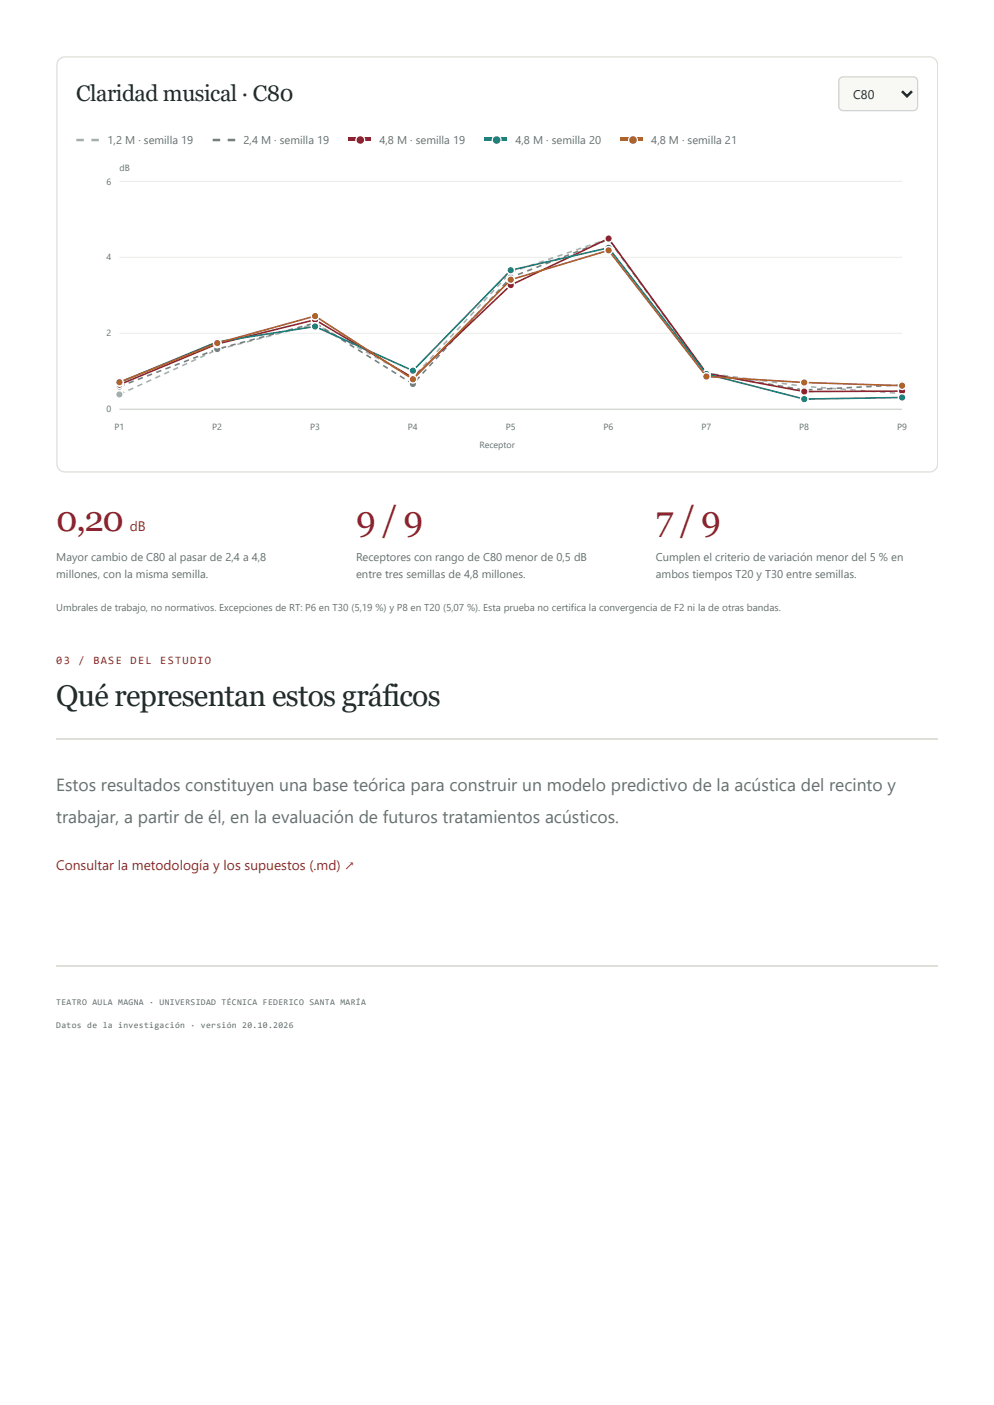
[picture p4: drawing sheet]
<svg xmlns="http://www.w3.org/2000/svg" width="210mm" height="297mm" viewBox="0 0 210 297" stroke-linecap="round" stroke-linejoin="round" font-family="sans-serif">
<path d="M198.2 13.2l-.7-.9-.9-.3h-182.8a1.72 1.72 0 0 0-1.8 1.8v84.4a1.72 1.72 0 0 0 1.8 1.7h182.8l.9-.3 .7-.9M11.9 156.5h186.3M11.9 204.4h186.3" fill="none" stroke="#dedfd8" stroke-width=".26"/>
<path d="M177.7 16.5l.6-.2h14.8a.93 .93 0 0 1 1 .9v5.3a.93 .93 0 0 1-1 .9h-14.8a.93 .93 0 0 1-.9-.9v-5.3z" fill="#f8f8f4"/>
<path d="M190.8 19.3l1 1.1 1.1-1.1" fill="none" stroke="#242b2b" stroke-width=".53"/>
<path d="M177.7 16.5l.6-.2h14.8a.93 .93 0 0 1 1 .9v5.3a.93 .93 0 0 1-1 .9h-14.8a.93 .93 0 0 1-.9-.9v-5.3z" fill="none" stroke="#d0d4ca" stroke-width=".26"/>
<path d="M16.1 33.1h178.1v62.6h-178.1z" fill="#fff"/>
<path d="M25.3 86.6h165.5" fill="none" stroke="#c3c9c1" stroke-width=".21"/>
<path d="M25.3 38.4h165.5M25.3 54.5h165.5M25.3 70.5h165.5" fill="none" stroke="#e9ece6" stroke-width=".21"/>
<g fill="#a7b0b3">
<path d="M25.2 83.3l1-.4 .2 .3-1.1 .4zM27.1 82.5l1-.5 .2 .3-1.1 .5zM29 81.6l1-.5 .2 .3-1.1 .5zM30.9 80.7l1-.5 .2 .4-1.1 .4zM32.8 79.8l1-.4 .2 .3-1.1 .5zM34.7 79l1-.5 .2 .3-1.1 .5zM36.6 78.1l1-.5 .2 .3-1.1 .5zM38.5 77.2l1-.4 .1 .3-1 .5zM40.4 76.4l1-.5 .1 .3-1 .5zM42.3 75.5l1-.5 .1 .3-1 .5zM44.2 74.6l1-.4 .1 .3-1 .4zM46.1 73.8l1.1-.3 .1 .3-1.1 .3zM48.1 73.3l1.1-.3 .1 .3-1.1 .3zM50.1 72.7l1.1-.3 .1 .4-1.1 .3zM52.2 72.2l1.1-.3 .1 .3-1.1 .3zM54.2 71.7l1.1-.3 .1 .3-1.1 .3zM56.2 71.1l1.1-.3 .1 .4-1.1 .3zM58.2 70.6l1.1-.3 .1 .3-1.1 .3zM60.2 70.1l1.1-.3 .1 .3-1.1 .3zM62.3 69.5l1.1-.3 .1 .4-1.2 .3zM64.3 69l1.1-.3 .1 .3-1.1 .3zM66.3 68.5l.4-.1 .8 .4-.2 .3-.7-.4v-.1l.1 .1-.3 .1zM68.3 69.3l1 .5-.2 .3-1-.5zM70.1 70.3l1 .5-.1 .3-1-.5zM71.9 71.3l1 .5-.1 .3-1-.5zM73.8 72.3l1 .5-.2 .3-1-.5zM75.6 73.3l1 .5-.2 .3-1-.5zM77.4 74.3l1 .5-.1 .3-1-.5zM79.3 75.3l1 .5-.2 .3-1-.5zM81.1 76.3l1 .5-.2 .3-1-.5zM82.9 77.3l1 .5-.1 .3-1-.5zM84.8 78.3l1 .5-.2 .3-1-.5zM86.6 79.3l.8 .4-.1 .2-.1-.1 .1-.2 .3 .3-.2 .2-1-.5zM88.8 78.1l.2 .2-.8 .9-.2-.3zM90.2 76.6l.2 .2-.7 .8-.3-.2zM91.6 75l.3 .3-.8 .8-.3-.2zM93 73.5l.3 .2-.8 .9-.2-.3zM94.5 72l.2 .2-.8 .8-.2-.2zM95.9 70.4l.2 .3-.8 .8-.2-.2zM97.3 68.9l.2 .2-.7 .9-.3-.3zM98.7 67.4l.3 .2-.8 .9-.3-.3zM100.1 65.9l.3 .2-.8 .8-.2-.2zM101.6 64.3l.2 .3-.8 .8-.2-.2zM103 62.8l.2 .2-.7 .9-.3-.3zM104.4 61.3l.2 .2-.7 .8-.3-.2zM105.8 59.7l.3 .3-.8 .8-.3-.2zM107.2 58.2l.3 .2-.8 .9-.2-.3zM107.9 57.5l1.1-.4 .1 .3-1 .4zM109.9 56.8l1.1-.4 .1 .3-1.1 .4zM111.9 56.1l1.1-.4 .1 .4-1.1 .3zM113.9 55.4l1.1-.3 .1 .3-1.1 .4zM115.9 54.8l1-.4 .1 .3-1 .4zM117.8 54.1l1.1-.4 .1 .3-1.1 .4zM119.8 53.4l1.1-.4 .1 .4-1.1 .3zM121.8 52.7l1.1-.3 .1 .3-1.1 .4zM123.8 52.1l1-.4 .2 .3-1.1 .4zM125.7 51.4l1.1-.4 .1 .3-1.1 .4zM127.7 50.7l1.1-.4 .1 .3-1.1 .4zM129.2 51.5l.3-.2 .7 1-.3 .2zM130.4 53.2l.3-.2 .7 .9-.3 .2zM131.7 54.9l.3-.2 .6 .9-.3 .2zM132.9 56.6l.3-.2 .6 .9-.2 .2zM134.1 58.3l.3-.2 .7 .9-.3 .2zM135.4 60l.2-.2 .7 .9-.3 .2zM136.6 61.7l.3-.2 .6 .9-.2 .2zM137.8 63.3l.3-.2 .7 1-.3 .2zM139 65l.3-.2 .7 1-.3 .2zM140.3 66.7l.3-.2 .6 .9-.3 .2zM141.5 68.4l.3-.2 .7 .9-.3 .2zM142.7 70.1l.3-.2 .7 .9-.3 .2zM144 71.8l.2-.2 .7 .9-.3 .2zM145.2 73.5l.3-.2 .6 .9-.2 .2zM146.4 75.2l.3-.2 .7 .9-.3 .2zM147.7 76.9l.2-.2 .7 .9-.3 .2zM148.9 78.5l.3-.2 .3 .6-.1 .1v-.2l.5 .1v.3l-.6-.1zM150.8 79l1.2 .1-.1 .4-1.1-.2zM152.9 79.3l1.1 .1v.4l-1.1-.2zM155 79.6l1.1 .1v.3l-1.2-.1zM157.1 79.8l1.1 .2-.1 .3-1.1-.1zM159.1 80.1l1.2 .2-.1 .3-1.1-.2zM161.2 80.4l1.1 .1v.4l-1.2-.2zM163.3 80.7l1.1 .1-.1 .4-1.1-.2zM165.3 80.9l1.2 .2-.1 .3-1.1-.1zM167.4 81.2l1.1 .2v.3l-1.1-.1zM169.5 81.5l.6 .1v.2v-.2h.5v.4l-1.2-.2zM171.5 81.7l1.2 .1v.3l-1.2-.1zM173.6 81.9h1.2l-.1 .4-1.1-.1zM175.7 82l1.1 .1v.3l-1.1-.1zM177.8 82.2h1.1v.4l-1.1-.1zM179.9 82.3l1.1 .1v.3h-1.2zM182 82.5l1.1 .1v.3l-1.2-.1zM184 82.6l1.2 .1-.1 .3h-1.1zM186.1 82.8l1.2 .1-.1 .3-1.1-.1zM188.2 82.9l1.1 .1v.4l-1.1-.1zM190.3 83.1h.5v.4l-.5-.1z"/>
<circle cx="25.3" cy="83.5" r=".8"/>
</g>
<circle cx="25.3" cy="83.5" r=".8" fill="none" stroke="#fff" stroke-width=".3"/>
<circle cx="45.9" cy="74" r=".8" fill="#a7b0b3"/>
<circle cx="45.9" cy="74" r=".8" fill="none" stroke="#fff" stroke-width=".3"/>
<circle cx="66.6" cy="68.6" r=".8" fill="#a7b0b3"/>
<circle cx="66.6" cy="68.6" r=".8" fill="none" stroke="#fff" stroke-width=".3"/>
<circle cx="87.3" cy="79.9" r=".8" fill="#a7b0b3"/>
<circle cx="87.3" cy="79.9" r=".8" fill="none" stroke="#fff" stroke-width=".3"/>
<circle cx="108" cy="57.6" r=".8" fill="#a7b0b3"/>
<circle cx="108" cy="57.6" r=".8" fill="none" stroke="#fff" stroke-width=".3"/>
<circle cx="128.7" cy="50.5" r=".8" fill="#a7b0b3"/>
<circle cx="128.7" cy="50.5" r=".8" fill="none" stroke="#fff" stroke-width=".3"/>
<circle cx="149.4" cy="79" r=".8" fill="#a7b0b3"/>
<circle cx="149.4" cy="79" r=".8" fill="none" stroke="#fff" stroke-width=".3"/>
<circle cx="170.1" cy="81.8" r=".8" fill="#a7b0b3"/>
<circle cx="170.1" cy="81.8" r=".8" fill="none" stroke="#fff" stroke-width=".3"/>
<circle cx="190.8" cy="83.3" r=".8" fill="#a7b0b3"/>
<circle cx="190.8" cy="83.3" r=".8" fill="none" stroke="#fff" stroke-width=".3"/>
<g fill="#707e88">
<path d="M25.2 81.7l1.1-.5 .1 .4-1.1 .4zM27.1 80.9l1.1-.4 .1 .3-1 .4zM29.1 80.2l1.1-.4 .1 .3-1.1 .4zM31 79.4l1.1-.4 .1 .3-1 .4zM33 78.7l1.1-.4 .1 .3-1.1 .4zM34.9 77.9l1.1-.4 .1 .3-1 .4zM36.9 77.2l1.1-.4 .1 .3-1.1 .4zM38.8 76.4l1.1-.4 .1 .3-1 .4zM40.8 75.7l1.1-.4 .1 .3-1.1 .4zM42.7 74.9l1.1-.4 .1 .3-1 .4zM44.7 74.2l1.1-.4 .1 .3-1.1 .4zM46.7 73.5l1.1-.3 .1 .3-1.1 .3zM48.7 73l1.1-.3 .1 .3-1.1 .3zM50.7 72.4l1.1-.3 .1 .4-1.1 .3zM52.7 71.9l1.1-.3 .1 .3-1.1 .3zM54.8 71.4l1.1-.3v.3l-1.1 .3zM56.8 70.8l1.1-.3 .1 .4-1.1 .2zM58.8 70.3l1.1-.3 .1 .3-1.1 .3zM60.8 69.7l1.1-.3 .1 .4-1.1 .3zM62.8 69.2l1.1-.3 .1 .3-1.1 .3zM64.8 68.7l1.1-.3 .1 .3-1.1 .3zM67 68.4l.9 .6-.2 .3-.9-.6zM68.7 69.5l1 .6-.2 .3-.9-.6zM70.5 70.6l1 .6-.2 .3-1-.6zM72.3 71.7l.9 .6-.1 .3-1-.6zM74 72.8l1 .6-.2 .3-.9-.6zM75.8 73.9l1 .6-.2 .3-1-.6zM77.6 75l1 .6-.2 .3-1-.6zM79.4 76.1l.9 .6-.2 .3-.9-.6zM81.1 77.2l1 .6-.2 .3-.9-.6zM82.9 78.3l1 .6-.2 .3-1-.6zM84.7 79.4l.9 .6-.1 .3-1-.6zM86.4 80.5l1 .6-.2 .3-.9-.6zM88.6 79.6l.3 .3-.8 .8-.3-.2zM90 78.1l.3 .2-.8 .9-.2-.3zM91.4 76.5l.3 .3-.8 .8-.2-.2zM92.8 75l.3 .2-.8 .9-.2-.3zM94.3 73.5l.2 .2-.8 .8-.2-.2zM95.7 71.9l.2 .3-.8 .8-.2-.2zM97.1 70.4l.2 .2-.7 .9-.3-.3zM98.5 68.8l.2 .3-.7 .8-.3-.2zM99.9 67.3l.3 .2-.8 .9-.3-.3zM101.3 65.8l.3 .2-.8 .8-.3-.2zM102.7 64.2l.3 .3-.8 .8-.2-.2zM104.1 62.7l.3 .2-.8 .9-.2-.3zM105.5 61.1l.3 .3-.8 .8-.2-.2zM107 59.6l.2 .2-.8 .9-.2-.2zM107.9 58.6l.7-.3 .1 .3-.6 .3-.1-.2 .1 .1-.3 .3-.2-.2zM109.5 57.9l1.1-.4 .1 .4-1.1 .4zM111.4 57.2l1.1-.4 .1 .3-1 .4zM113.4 56.4l1-.4 .2 .3-1.1 .5zM115.3 55.7l1.1-.4 .1 .3-1 .4zM117.3 54.9l1-.4 .2 .3-1.1 .4zM119.2 54.2l1.1-.4 .1 .3-1 .4zM121.2 53.4l1-.4 .2 .3-1.1 .4zM123.1 52.7l1.1-.5 .1 .4-1.1 .4zM125.1 51.9l1-.4 .2 .3-1.1 .4zM127 51.2l1.1-.5 .1 .4-1.1 .4zM128.8 51l.2-.2 .7 1-.3 .2zM130 52.7l.3-.2 .6 1-.2 .2zM131.2 54.4l.3-.2 .7 .9-.3 .2zM132.5 56.1l.2-.2 .7 .9-.3 .2zM133.7 57.8l.3-.2 .6 .9-.2 .2zM134.9 59.5l.3-.2 .7 .9-.3 .2zM136.2 61.2l.2-.2 .7 .9-.3 .2zM137.4 62.9l.3-.2 .6 .9-.2 .2zM138.6 64.5l.3-.2 .7 1-.3 .2zM139.8 66.2l.3-.2 .7 1-.3 .2zM141.1 67.9l.2-.2 .7 .9-.3 .2zM142.3 69.6l.3-.2 .7 .9-.3 .2zM143.5 71.3l.3-.2 .7 .9-.3 .2zM144.8 73l.2-.2 .7 .9-.3 .2zM146 74.7l.3-.2 .6 .9-.2 .2zM147.2 76.4l.3-.2 .7 .9-.3 .2zM148.5 78l.2-.2 .7 1-.3 .2zM150.1 79l1.2 .2-.1 .3-1.1-.2zM152.2 79.4l1.1 .1v.4l-1.2-.2zM154.3 79.7l1.1 .2-.1 .3-1.1-.2zM156.3 80l1.1 .2v.4l-1.1-.2zM158.4 80.4l1.1 .2-.1 .3-1.1-.2zM160.4 80.7l1.2 .2-.1 .4-1.1-.2zM162.5 81.1l1.1 .2v.3l-1.2-.2zM164.5 81.4l1.2 .2-.1 .4-1.1-.2zM166.6 81.8l1.1 .2v.3l-1.1-.2zM168.7 82.1l1.1 .2-.1 .4-1.1-.2zM170.7 82.3h1.1l.1 .3-1.2 .1zM172.8 82.2h1.1v.3l-1.1 .1zM174.9 82.1h1.1v.3l-1.1 .1zM177 82l1.1-.1v.4h-1.1zM179 81.9l1.2-.1v.4h-1.1zM181.1 81.8l1.2-.1v.4h-1.2zM183.2 81.7l1.1-.1 .1 .4h-1.2zM185.3 81.6l1.1-.1v.4h-1.1zM187.4 81.5l1.1-.1v.3l-1.1 .1zM189.5 81.4l1.1-.1v.3l-1.1 .1z"/>
<circle cx="25.3" cy="81.8" r=".8"/>
</g>
<circle cx="25.3" cy="81.8" r=".8" fill="none" stroke="#fff" stroke-width=".3"/>
<circle cx="45.9" cy="73.9" r=".8" fill="#707e88"/>
<circle cx="45.9" cy="73.9" r=".8" fill="none" stroke="#fff" stroke-width=".3"/>
<circle cx="66.6" cy="68.4" r=".8" fill="#707e88"/>
<circle cx="66.6" cy="68.4" r=".8" fill="none" stroke="#fff" stroke-width=".3"/>
<circle cx="87.3" cy="81.3" r=".8" fill="#707e88"/>
<circle cx="87.3" cy="81.3" r=".8" fill="none" stroke="#fff" stroke-width=".3"/>
<circle cx="108" cy="58.7" r=".8" fill="#707e88"/>
<circle cx="108" cy="58.7" r=".8" fill="none" stroke="#fff" stroke-width=".3"/>
<circle cx="128.7" cy="50.7" r=".8" fill="#707e88"/>
<circle cx="128.7" cy="50.7" r=".8" fill="none" stroke="#fff" stroke-width=".3"/>
<circle cx="149.4" cy="79.1" r=".8" fill="#707e88"/>
<circle cx="149.4" cy="79.1" r=".8" fill="none" stroke="#fff" stroke-width=".3"/>
<circle cx="170.1" cy="82.5" r=".8" fill="#707e88"/>
<circle cx="170.1" cy="82.5" r=".8" fill="none" stroke="#fff" stroke-width=".3"/>
<circle cx="190.8" cy="81.5" r=".8" fill="#707e88"/>
<circle cx="190.8" cy="81.5" r=".8" fill="none" stroke="#fff" stroke-width=".3"/>
<path d="M25.3 81.4l20.6-8.6 20.7-5.1 20.7 12.3 20.7-19.7 20.7-9.8 20.7 28.5 20.7 3.9 20.7-.1" fill="none" stroke="#8c2232" stroke-width=".34"/>
<circle cx="25.3" cy="81.4" r=".8" fill="#8c2232"/>
<circle cx="25.3" cy="81.4" r=".8" fill="none" stroke="#fff" stroke-width=".3"/>
<circle cx="45.9" cy="72.8" r=".8" fill="#8c2232"/>
<circle cx="45.9" cy="72.8" r=".8" fill="none" stroke="#fff" stroke-width=".3"/>
<circle cx="66.6" cy="67.7" r=".8" fill="#8c2232"/>
<circle cx="66.6" cy="67.7" r=".8" fill="none" stroke="#fff" stroke-width=".3"/>
<circle cx="87.3" cy="80" r=".8" fill="#8c2232"/>
<circle cx="87.3" cy="80" r=".8" fill="none" stroke="#fff" stroke-width=".3"/>
<circle cx="108" cy="60.3" r=".8" fill="#8c2232"/>
<circle cx="108" cy="60.3" r=".8" fill="none" stroke="#fff" stroke-width=".3"/>
<circle cx="128.7" cy="50.5" r=".8" fill="#8c2232"/>
<circle cx="128.7" cy="50.5" r=".8" fill="none" stroke="#fff" stroke-width=".3"/>
<circle cx="149.4" cy="79" r=".8" fill="#8c2232"/>
<circle cx="149.4" cy="79" r=".8" fill="none" stroke="#fff" stroke-width=".3"/>
<circle cx="170.1" cy="82.9" r=".8" fill="#8c2232"/>
<circle cx="170.1" cy="82.9" r=".8" fill="none" stroke="#fff" stroke-width=".3"/>
<circle cx="190.8" cy="82.8" r=".8" fill="#8c2232"/>
<circle cx="190.8" cy="82.8" r=".8" fill="none" stroke="#fff" stroke-width=".3"/>
<path d="M25.3 80.9l20.6-8.5 20.7-3.3 20.7 9.4 20.7-21.3 20.7-4.8 20.7 26.8 20.7 5.3 20.7-.4" fill="none" stroke="#177e78" stroke-width=".34"/>
<circle cx="25.3" cy="80.9" r=".8" fill="#177e78"/>
<circle cx="25.3" cy="80.9" r=".8" fill="none" stroke="#fff" stroke-width=".3"/>
<circle cx="45.9" cy="72.4" r=".8" fill="#177e78"/>
<circle cx="45.9" cy="72.4" r=".8" fill="none" stroke="#fff" stroke-width=".3"/>
<circle cx="66.6" cy="69.1" r=".8" fill="#177e78"/>
<circle cx="66.6" cy="69.1" r=".8" fill="none" stroke="#fff" stroke-width=".3"/>
<circle cx="87.3" cy="78.5" r=".8" fill="#177e78"/>
<circle cx="87.3" cy="78.5" r=".8" fill="none" stroke="#fff" stroke-width=".3"/>
<circle cx="108" cy="57.2" r=".8" fill="#177e78"/>
<circle cx="108" cy="57.2" r=".8" fill="none" stroke="#fff" stroke-width=".3"/>
<circle cx="128.7" cy="52.4" r=".8" fill="#177e78"/>
<circle cx="128.7" cy="52.4" r=".8" fill="none" stroke="#fff" stroke-width=".3"/>
<circle cx="149.4" cy="79.2" r=".8" fill="#177e78"/>
<circle cx="149.4" cy="79.2" r=".8" fill="none" stroke="#fff" stroke-width=".3"/>
<circle cx="170.1" cy="84.5" r=".8" fill="#177e78"/>
<circle cx="170.1" cy="84.5" r=".8" fill="none" stroke="#fff" stroke-width=".3"/>
<circle cx="190.8" cy="84.1" r=".8" fill="#177e78"/>
<circle cx="190.8" cy="84.1" r=".8" fill="none" stroke="#fff" stroke-width=".3"/>
<path d="M25.3 80.9l20.6-8.3 20.7-5.7 20.7 13.4 20.7-21.1 20.7-6.2 20.7 26.7 20.7 1.3 20.7 .6" fill="none" stroke="#ae6325" stroke-width=".34"/>
<circle cx="25.3" cy="80.9" r=".8" fill="#ae6325"/>
<circle cx="25.3" cy="80.9" r=".8" fill="none" stroke="#fff" stroke-width=".3"/>
<circle cx="45.9" cy="72.6" r=".8" fill="#ae6325"/>
<circle cx="45.9" cy="72.6" r=".8" fill="none" stroke="#fff" stroke-width=".3"/>
<circle cx="66.6" cy="66.9" r=".8" fill="#ae6325"/>
<circle cx="66.6" cy="66.9" r=".8" fill="none" stroke="#fff" stroke-width=".3"/>
<circle cx="87.3" cy="80.3" r=".8" fill="#ae6325"/>
<circle cx="87.3" cy="80.3" r=".8" fill="none" stroke="#fff" stroke-width=".3"/>
<circle cx="108" cy="59.2" r=".8" fill="#ae6325"/>
<circle cx="108" cy="59.2" r=".8" fill="none" stroke="#fff" stroke-width=".3"/>
<circle cx="128.7" cy="53" r=".8" fill="#ae6325"/>
<circle cx="128.7" cy="53" r=".8" fill="none" stroke="#fff" stroke-width=".3"/>
<circle cx="149.4" cy="79.7" r=".8" fill="#ae6325"/>
<circle cx="149.4" cy="79.7" r=".8" fill="none" stroke="#fff" stroke-width=".3"/>
<circle cx="170.1" cy="81" r=".8" fill="#ae6325"/>
<circle cx="170.1" cy="81" r=".8" fill="none" stroke="#fff" stroke-width=".3"/>
<circle cx="190.8" cy="81.6" r=".8" fill="#ae6325"/>
<circle cx="190.8" cy="81.6" r=".8" fill="none" stroke="#fff" stroke-width=".3"/>
<path d="M16.1 29.4h1.6v.5h-1.6zM19.3 29.4h1.6v.5h-1.6z" fill="#a7b0b3"/>
<path d="M45 29.4h1.6v.5h-1.6zM48.2 29.4h1.5v.5h-1.5z" fill="#707e88"/>
<g fill="#8c2232">
<path d="M73.6 29.1h4.7v.8h-4.7z"/>
<circle cx="76.2" cy="29.6" r=".93"/>
</g>
<circle cx="76.2" cy="29.6" r=".93" fill="none" stroke="#fff" stroke-width=".26"/>
<g fill="#177e78">
<path d="M102.4 29.1h4.8v.8h-4.8z"/>
<circle cx="105" cy="29.6" r=".93"/>
</g>
<circle cx="105" cy="29.6" r=".93" fill="none" stroke="#fff" stroke-width=".26"/>
<g fill="#ae6325">
<path d="M131.2 29.1h4.8v.8h-4.8z"/>
<circle cx="133.9" cy="29.6" r=".93"/>
</g>
<circle cx="133.9" cy="29.6" r=".93" fill="none" stroke="#fff" stroke-width=".26"/>
<g font-size="7.4" fill="#8c2232">
<text x="11.9" y="112.4">0,20</text>
<text x="75.3" y="112.4">9/9</text>
<text x="138.7" y="112.4">7/9</text>
</g>
<text font-size="6.3" fill="#242b2b" x="11.9" y="149.5">Qué representan estos gráficos</text>
<text font-size="4.8" fill="#242b2b" x="16.1" y="21.4">Claridad musical · C80</text>
<g font-size="3.7" fill="#65706f">
<text x="11.9" y="167.5">Estos resultados constituyen una base teórica para construir un modelo predictivo de la acústica del recinto y</text>
<text x="11.9" y="174.1">trabajar, a partir de él, en la evaluación de futuros tratamientos acústicos.</text>
</g>
<g font-size="2.9" fill="#8c2232">
<text x="27.4" y="112.4">dB</text>
<text x="11.9" y="184.2">Consultar la metodología y los supuestos (.md) ↗</text>
</g>
<text font-size="2.6" fill="#242b2b" x="180.4" y="20.9">C80</text>
<g font-size="2.4" fill="#65706f">
<text x="22.8" y="30.4">1,2 M · semilla 19</text>
<text x="51.5" y="30.4">2,4 M · semilla 19</text>
<text x="80.3" y="30.4">4,8 M · semilla 19</text>
<text x="109" y="30.4">4,8 M · semilla 20</text>
<text x="137.7" y="30.4">4,8 M · semilla 21</text>
<text x="11.9" y="118.8">Mayor cambio de C80 al pasar de 2,4 a 4,8</text>
<text x="75.3" y="118.8">Receptores con rango de C80 menor de 0,5 dB</text>
<text x="138.7" y="118.8">Cumplen el criterio de variación menor del 5 % en</text>
<text x="11.9" y="122.2">millones, con la misma semilla.</text>
<text x="75.3" y="122.2">entre tres semillas de 4,8 millones.</text>
<text x="138.7" y="122.2">ambos tiempos T20 y T30 entre semillas.</text>
</g>
<g font-size="2.4" fill="#8c2232">
<text x="11.9" y="140.5">03</text>
<text x="16.6" y="140.5">/</text>
<text x="19.8" y="140.5">BASE</text>
<text x="27.6" y="140.5">DEL</text>
<text x="33.9" y="140.5">ESTUDIO</text>
</g>
<text font-size="2.1" fill="#65706f" x="11.9" y="129.4">Umbrales de trabajo, no normativos. Excepciones de RT: P6 en T30 (5,19 %) y P8 en T20 (5,07 %). Esta prueba no certifica la convergencia de F2 ni la de otras bandas.</text>
<g font-size="1.9" fill="#65706f">
<text x="22.5" y="39.1">6</text>
<text x="25.3" y="36.1">dB</text>
<text x="22.5" y="55.1">4</text>
<text x="22.5" y="71.2">2</text>
<text x="22.5" y="87.3">0</text>
<text x="24.2" y="91">P1</text>
<text x="44.9" y="91">P2</text>
<text x="65.6" y="91">P3</text>
<text x="86.3" y="91">P4</text>
<text x="101.4" y="94.8">Receptor</text>
<text x="107" y="91">P5</text>
<text x="127.7" y="91">P6</text>
<text x="148.4" y="91">P7</text>
<text x="169" y="91">P8</text>
<text x="189.7" y="91">P9</text>
<text x="11.9" y="212.7">TEATRO AULA MAGNA · UNIVERSIDAD TÉCNICA FEDERICO SANTA MARÍA</text>
<text x="11.9" y="217.5">Datos de la investigación · versión 20.10.2026</text>
</g>
</svg>
